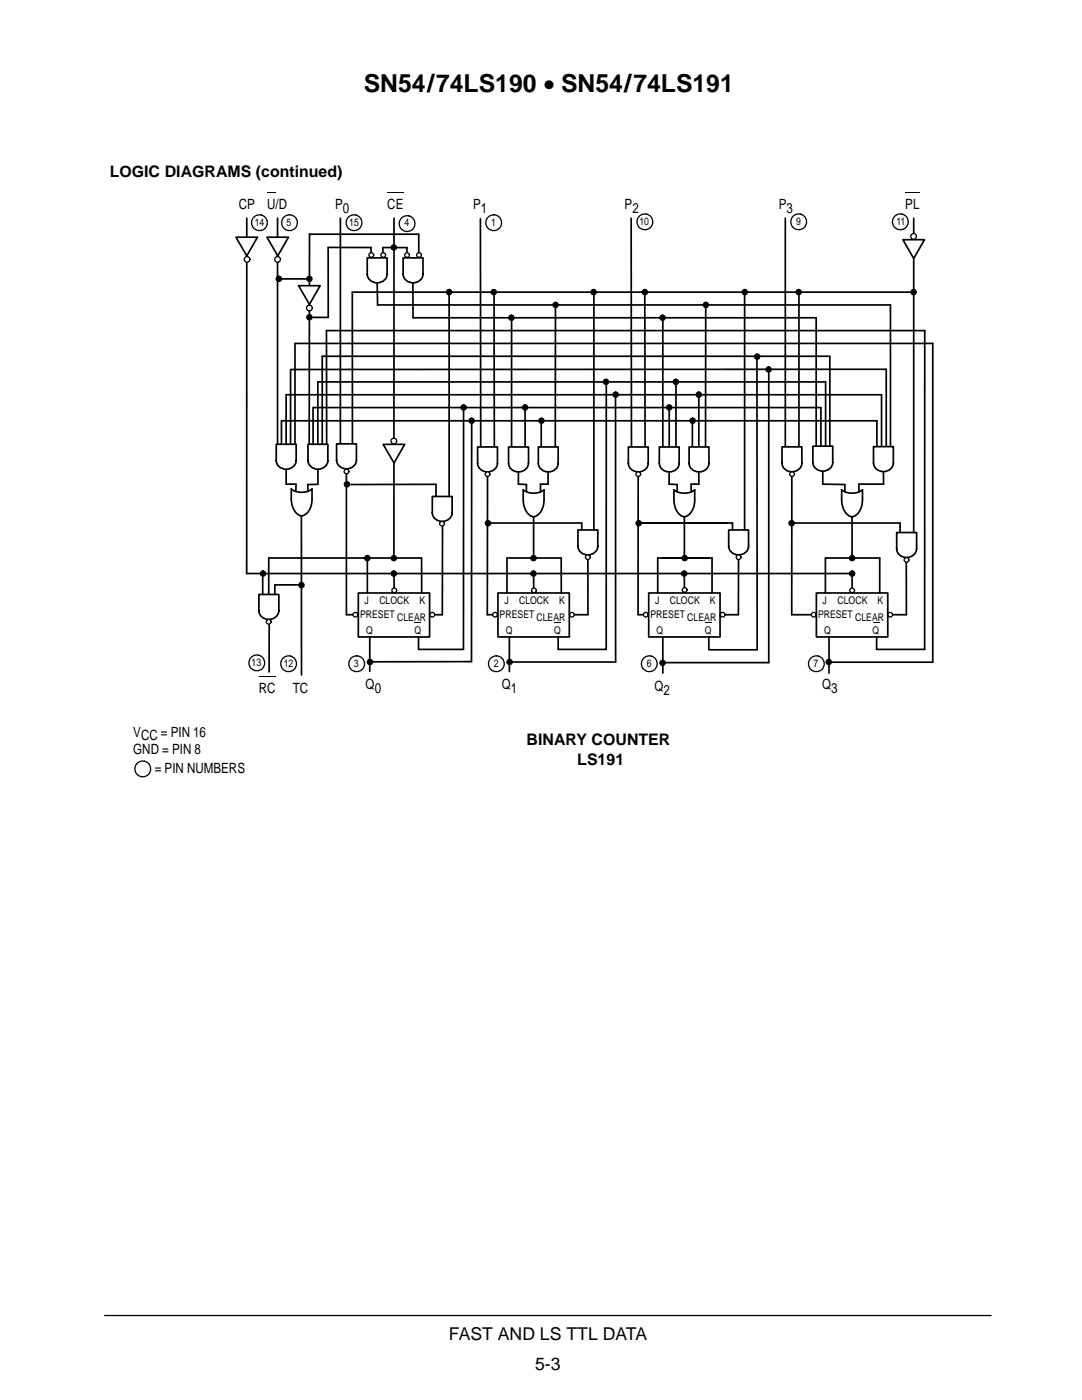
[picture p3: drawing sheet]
<svg xmlns="http://www.w3.org/2000/svg" width="216mm" height="279mm" viewBox="0 0 216 279" stroke-linecap="round" stroke-linejoin="round" font-family="sans-serif">
<path d="M20.9 262.5h176.9" fill="none" stroke="#000" stroke-width=".26"/>
<g fill="none" stroke="#000" stroke-width=".34">
<path d="M49.2 43.5v71M55.2 55.7h6.5M55.4 43.5v45.2M74 50.4v-1h-8.5v13.9h-3.7M75.3 56.4v4.5h102.4M78.6 43.5v67.9M82.4 56.4v7h80.5M83.5 46.7h-21.7l-.1 42M95.9 43.7v45.4M98.6 58.3v30.8M182.3 58.3h-112v30.2M57.1 78.8h118.8"/>
<path d="M58.9 68.5h127.2M102.1 63.4v25.8M110.8 60.9v28.3M121 76.2v53.4h-9.6M122.8 78.8v53.3h-21.2M151 71.2l.1 58.5h-9.6M153.4 73.7v58.5h-21.1M164.7 76.2h-101.3v12.5M165.6 71.1h-101.3v17.6M176.8 73.7h-118.7M184.5 66h-119.4l.1 22.7M56.2 84h118.8"/>
<path d="M57.1 93.6v3h1.9M59.1 96.6l-.1 1.5M62.5 81.3v7.4M62.5 81.3h101.3M63.4 96.7h-2v1.4M63.4 93.7v2.8M69.1 93.6v29.1M87 96.7h-16.9M92.5 81.3v48.3h-9M94.1 84v48l-20.3 .1M97.3 95.1l-.1 27.6M103.4 94.1v2.5l1.6 .1v1.4"/>
<path d="M104.8 81.3v8M108 84v5.2M109.4 94v2.6h-1.6l.1 1.6M158 94.6v28.1M49.3 114.5h120.8M54.8 116.7h5.3M60.1 103l.1 31.7M73.3 111.4v6.9M84.1 118.3v-6.9h-30.5v7.2M88.3 104.6v18.1M97.4 104.4h18.7M106.5 103.2v8.2"/>
<path d="M117.3 111.7v11M127.5 104.4h17.7M132.2 111.4h9.3M53.7 124.5v9.6M132.3 127.1v7.2M165.4 127.1v7.2M165.4 132.2h20.7"/>
</g>
<path d="M53.3 38.4h1.7v.1h-1.7z" fill-rule="evenodd" fill="#000"/>
<path d="M77.3 38.5h3.2M180.6 38.5h2.9M51.6 135.1h3.3" fill="none" stroke="#000" stroke-width=".2"/>
<g fill="#000" stroke="#000" stroke-width=".2">
<circle cx="55.7" cy="55.7" r=".55"/>
<circle cx="61.7" cy="55.7" r=".55"/>
</g>
<path d="M53.3 47.3h4.3l-2.2 3.8z" fill="#fff"/>
<path d="M53.3 47.3h4.3l-2.2 3.8z" fill="none" stroke="#000" stroke-width=".34"/>
<circle cx="55.4" cy="51.8" r=".57" fill="#fff"/>
<circle cx="55.4" cy="51.8" r=".57" fill="none" stroke="#000" stroke-width=".26"/>
<circle cx="69.2" cy="96.7" r=".55" fill="#000" stroke="#000" stroke-width=".2"/>
<path d="M47.1 47.3h4.3l-2.2 3.8z" fill="#fff"/>
<path d="M47.1 47.3h4.3l-2.2 3.8z" fill="none" stroke="#000" stroke-width=".34"/>
<circle cx="49.3" cy="51.8" r=".57" fill="#fff"/>
<circle cx="49.3" cy="51.8" r=".57" fill="none" stroke="#000" stroke-width=".26"/>
<path d="M61.5 91.9a2 2 0 0 0 1.9 1.7 2 2 0 0 0 2-1.7zM61.5 88.7v3.2h3.9v-3.2z" fill-rule="evenodd" fill="#fff"/>
<path d="M61.5 88.7h3.9v3.2a2 2 0 0 1-2 1.7 2 2 0 0 1-1.9-1.7z" fill="none" stroke="#000" stroke-width=".34"/>
<path d="M59.6 57h4.3l-2.2 3.7z" fill="#fff"/>
<path d="M59.6 57h4.3l-2.2 3.7z" fill="none" stroke="#000" stroke-width=".34"/>
<circle cx="61.7" cy="61.5" r=".57" fill="#fff"/>
<circle cx="61.7" cy="61.5" r=".57" fill="none" stroke="#000" stroke-width=".26"/>
<path d="M67.2 91.8a2 2 0 0 0 1.9 1.8 2 2 0 0 0 2-1.8zM67.2 88.6v3.3h3.9v-3.3z" fill-rule="evenodd" fill="#fff"/>
<path d="M67.9 43.5v45.1M67.2 88.6h3.9v3.2a2 2 0 0 1-2 1.8 2 2 0 0 1-1.9-1.8z" fill="none" stroke="#000" stroke-width=".34"/>
<circle cx="61.7" cy="63.3" r=".55" fill="#000" stroke="#000" stroke-width=".2"/>
<path d="M73.3 54.7a2 2 0 0 0 2 1.7 2 2 0 0 0 1.9-1.7zM73.3 51.5v3.2h3.9v-3.2z" fill-rule="evenodd" fill="#fff"/>
<path d="M73.3 51.5h3.9v3.2a2 2 0 0 1-1.9 1.7 2 2 0 0 1-2-1.7z" fill="none" stroke="#000" stroke-width=".34"/>
<circle cx="74.1" cy="50.9" r=".47" fill="#fff"/>
<circle cx="74.1" cy="50.9" r=".47" fill="none" stroke="#000" stroke-width=".26"/>
<circle cx="76.5" cy="50.9" r=".47" fill="#fff"/>
<circle cx="76.5" cy="50.9" r=".47" fill="none" stroke="#000" stroke-width=".26"/>
<path d="M76.4 49.4v1M81.2 49.4v1" fill="none" stroke="#000" stroke-width=".34"/>
<path d="M80.4 54.7a2 2 0 0 0 2 1.7 2 2 0 0 0 2-1.7zM80.4 51.5v3.2h4v-3.2z" fill-rule="evenodd" fill="#fff"/>
<path d="M80.4 51.5h4v3.2a2 2 0 0 1-2 1.7 2 2 0 0 1-2-1.7z" fill="none" stroke="#000" stroke-width=".34"/>
<circle cx="81.2" cy="50.9" r=".47" fill="#fff"/>
<circle cx="81.2" cy="50.9" r=".47" fill="none" stroke="#000" stroke-width=".26"/>
<circle cx="83.6" cy="50.9" r=".47" fill="#fff"/>
<circle cx="83.6" cy="50.9" r=".47" fill="none" stroke="#000" stroke-width=".26"/>
<path d="M76.4 49.4h4.8M83.6 46.7v3.7" fill="none" stroke="#000" stroke-width=".34"/>
<circle cx="78.6" cy="49.4" r=".55" fill="#000" stroke="#000" stroke-width=".2"/>
<path d="M86.3 102.3a2 2 0 0 0 1.9 1.8 2 2 0 0 0 2-1.8zM86.3 99.1v3.2h3.9v-3.2z" fill-rule="evenodd" fill="#fff"/>
<path d="M86.3 99.1h3.9v3.2a2 2 0 0 1-2 1.8 2 2 0 0 1-1.9-1.8z" fill="none" stroke="#000" stroke-width=".34"/>
<circle cx="88.2" cy="104.5" r=".47" fill="#fff"/>
<circle cx="88.2" cy="104.5" r=".47" fill="none" stroke="#000" stroke-width=".26"/>
<path d="M89.6 58.3v40.8M87 96.7v2.2" fill="none" stroke="#000" stroke-width=".34"/>
<path d="M51.7 121.9a2 2 0 0 0 1.9 1.7 2 2 0 0 0 2-1.7zM51.7 118.6v3.3h3.9v-3.3z" fill-rule="evenodd" fill="#fff"/>
<path d="M51.7 118.6h3.9v3.3a2 2 0 0 1-2 1.7 2 2 0 0 1-1.9-1.7z" fill="none" stroke="#000" stroke-width=".34"/>
<circle cx="53.6" cy="124.1" r=".47" fill="#fff"/>
<circle cx="53.6" cy="124.1" r=".47" fill="none" stroke="#000" stroke-width=".26"/>
<path d="M52.4 114.5v4.1M54.8 116.7v1.9M71.5 118.3h14.2v8.8h-14.2z" fill="none" stroke="#000" stroke-width=".34"/>
<g fill="#000" stroke="#000" stroke-width=".2">
<circle cx="52.5" cy="114.5" r=".55"/>
<circle cx="60.1" cy="116.8" r=".55"/>
</g>
<path d="M76.5 88.7h4.3l-2.2 3.7z" fill="#fff"/>
<path d="M76.5 88.7h4.3l-2.2 3.7z" fill="none" stroke="#000" stroke-width=".34"/>
<circle cx="78.6" cy="88" r=".57" fill="#fff"/>
<circle cx="78.6" cy="88" r=".57" fill="none" stroke="#000" stroke-width=".26"/>
<path d="M85.7 122.7h2.6" fill="none" stroke="#000" stroke-width=".34"/>
<circle cx="86.3" cy="122.7" r=".47" fill="#fff"/>
<circle cx="86.3" cy="122.7" r=".47" fill="none" stroke="#000" stroke-width=".26"/>
<path d="M69.1 122.7h1.3" fill="none" stroke="#000" stroke-width=".34"/>
<circle cx="70.9" cy="122.7" r=".47" fill="#fff"/>
<circle cx="70.9" cy="122.7" r=".47" fill="none" stroke="#000" stroke-width=".26"/>
<circle cx="69.2" cy="94.1" r=".47" fill="#fff"/>
<circle cx="69.2" cy="94.1" r=".47" fill="none" stroke="#000" stroke-width=".26"/>
<g fill="#000" stroke="#000" stroke-width=".2">
<circle cx="89.6" cy="58.3" r=".55"/>
<circle cx="98.5" cy="58.3" r=".55"/>
<circle cx="92.5" cy="81.3" r=".55"/>
<circle cx="94.1" cy="84" r=".55"/>
<circle cx="73.3" cy="111.4" r=".55"/>
<circle cx="78.6" cy="111.4" r=".55"/>
<circle cx="78.6" cy="114.5" r=".55"/>
<circle cx="73.8" cy="132.1" r=".55"/>
</g>
<path d="M78.6 114.4v3.4M73.8 127.1v6.9M83.5 127.1v2.5" fill="none" stroke="#000" stroke-width=".34"/>
<path d="M95.3 92.5a2 2 0 0 0 2 1.7 2 2 0 0 0 2-1.7zM95.3 89.2v3.3h4v-3.3z" fill-rule="evenodd" fill="#fff"/>
<path d="M95.3 92.5a2 2 0 0 0 2 1.7 2 2 0 0 0 2-1.7M95.3 92.5v-3.3h4v3.3" fill="none" stroke="#000" stroke-width=".34"/>
<circle cx="97.3" cy="94.6" r=".47" fill="#fff"/>
<circle cx="97.3" cy="94.6" r=".47" fill="none" stroke="#000" stroke-width=".26"/>
<path d="M101.2 111.4h10.8M113.6 122.7h3.7" fill="none" stroke="#000" stroke-width=".34"/>
<circle cx="114.1" cy="122.7" r=".47" fill="#fff"/>
<circle cx="114.1" cy="122.7" r=".47" fill="none" stroke="#000" stroke-width=".26"/>
<path d="M97.2 122.7h1.1" fill="none" stroke="#000" stroke-width=".34"/>
<circle cx="98.8" cy="122.7" r=".47" fill="#fff"/>
<circle cx="98.8" cy="122.7" r=".47" fill="none" stroke="#000" stroke-width=".26"/>
<path d="M106.5 114.4v3.9" fill="none" stroke="#000" stroke-width=".34"/>
<circle cx="106.5" cy="117.8" r=".47" fill="#fff"/>
<circle cx="106.5" cy="117.8" r=".47" fill="none" stroke="#000" stroke-width=".26"/>
<circle cx="106.5" cy="114.5" r=".55" fill="#000" stroke="#000" stroke-width=".2"/>
<path d="M58.1 99.5a3.3 3.3 0 0 0 2.1 3.5M58.1 99.5v-1.9a3.5 3.5 0 0 0 4.2 0v2M62.3 99.6a3.1 3.1 0 0 1-2.1 3.4M108.5 97.8a3.5 3.5 0 0 1-4.1 0 8.5 8.5 0 0 0 .2 3.2 2.7 2.7 0 0 0 1.9 2.2M108.6 99.8a3.2 3.2 0 0 1-2.1 3.3M108.6 97.7v2" fill="none" stroke="#000" stroke-width=".34"/>
<path d="M101.5 92.5a2 2 0 0 0 2 1.7 2 2 0 0 0 1.9-1.7zM101.5 89.2v3.3h4v-3.3z" fill-rule="evenodd" fill="#fff"/>
<path d="M101.5 92.5a2 2 0 0 0 2 1.7 2 2 0 0 0 1.9-1.7M101.5 92.5v-3.3h4v3.3" fill="none" stroke="#000" stroke-width=".34"/>
<path d="M107.4 92.5a2 2 0 0 0 2 1.7 2 2 0 0 0 2-1.7zM107.4 89.2v3.3h4v-3.3z" fill-rule="evenodd" fill="#fff"/>
<path d="M107.4 92.5a2 2 0 0 0 2 1.7 2 2 0 0 0 2-1.7M107.4 92.5v-3.3h4v3.3" fill="none" stroke="#000" stroke-width=".34"/>
<path d="M115.3 109a2 2 0 0 0 2 1.7 2 2 0 0 0 2-1.7zM115.3 105.8v3.2h4v-3.2z" fill-rule="evenodd" fill="#fff"/>
<path d="M115.3 109a2 2 0 0 0 2 1.7 2 2 0 0 0 2-1.7M115.3 109v-3.2h4v3.2" fill="none" stroke="#000" stroke-width=".34"/>
<circle cx="117.3" cy="111.2" r=".47" fill="#fff"/>
<circle cx="117.3" cy="111.2" r=".47" fill="none" stroke="#000" stroke-width=".26"/>
<g fill="none" stroke="#000" stroke-width=".34">
<path d="M118.5 58.3v47.5M125.9 43.5l.1 45.6M128.7 58.3v30.8M139.4 78.7v10.5M140.8 60.9v28.3M127.3 95.1v27.6M133.5 94.1v2.5l1.6 .1v1.4M138.2 84v5.2M139.4 94.2v2.4h-1.5v1.6M116.1 104.4v1.4M127.4 104.4h18.8M136.6 103.2v8.2"/>
<path d="M147.4 111.7l-.1 11M101.6 127.1v6.9M111.4 127.1v2.5"/>
</g>
<g fill="#000" stroke="#000" stroke-width=".2">
<circle cx="97.4" cy="104.4" r=".55"/>
<circle cx="106.5" cy="111.4" r=".55"/>
<circle cx="101.7" cy="132.1" r=".55"/>
</g>
<path d="M125.4 92.5a2 2 0 0 0 2 1.7 2 2 0 0 0 1.9-1.7zM125.4 89.2v3.3h3.9v-3.3z" fill-rule="evenodd" fill="#fff"/>
<path d="M125.4 92.5a2 2 0 0 0 2 1.7 2 2 0 0 0 1.9-1.7M125.4 92.5v-3.3h3.9v3.3" fill="none" stroke="#000" stroke-width=".34"/>
<circle cx="127.4" cy="94.6" r=".47" fill="#fff"/>
<circle cx="127.4" cy="94.6" r=".47" fill="none" stroke="#000" stroke-width=".26"/>
<path d="M131.2 111.4h10.9M127.3 122.7h1M143.7 122.7h3.6" fill="none" stroke="#000" stroke-width=".34"/>
<circle cx="128.9" cy="122.7" r=".47" fill="#fff"/>
<circle cx="128.9" cy="122.7" r=".47" fill="none" stroke="#000" stroke-width=".26"/>
<path d="M138.6 97.8a3.5 3.5 0 0 1-4.1 0v1.9a3.3 3.3 0 0 0 2.1 3.5M138.6 99.8a3.2 3.2 0 0 1-2.1 3.3M138.6 97.7v2M136.5 114.4l.1 3.9" fill="none" stroke="#000" stroke-width=".34"/>
<circle cx="136.5" cy="114.5" r=".55" fill="#000" stroke="#000" stroke-width=".2"/>
<path d="M131.6 92.5a2 2 0 0 0 1.9 1.7 2 2 0 0 0 2-1.7zM131.6 89.2v3.3h3.9v-3.3z" fill-rule="evenodd" fill="#fff"/>
<path d="M131.6 92.5a2 2 0 0 0 1.9 1.7 2 2 0 0 0 2-1.7M131.6 92.5v-3.3h3.9v3.3" fill="none" stroke="#000" stroke-width=".34"/>
<path d="M137.5 92.5a2 2 0 0 0 2 1.7 2 2 0 0 0 2-1.7zM137.5 89.2v3.3h4v-3.3z" fill-rule="evenodd" fill="#fff"/>
<path d="M137.5 92.5a2 2 0 0 0 2 1.7 2 2 0 0 0 2-1.7M137.5 92.5v-3.3h4v3.3" fill="none" stroke="#000" stroke-width=".34"/>
<path d="M145.4 109a2 2 0 0 0 2 1.7 2 2 0 0 0 2-1.7zM145.4 105.8v3.2h4v-3.2z" fill-rule="evenodd" fill="#fff"/>
<path d="M145.4 109a2 2 0 0 0 2 1.7 2 2 0 0 0 2-1.7M145.4 109v-3.2h4v3.2" fill="none" stroke="#000" stroke-width=".34"/>
<circle cx="147.4" cy="111.2" r=".47" fill="#fff"/>
<circle cx="147.4" cy="111.2" r=".47" fill="none" stroke="#000" stroke-width=".26"/>
<path d="M148.6 58.3v47.5M184.5 66v63.6h-9.6M164.2 94.1v2.5l4.4 .1v1.4M176.3 94.1v2.5h-4.9v1.6M146.2 104.4v1.4M158 104.4h21.6M164.7 111.4h10.8M170 103.2v8.2M180.8 111.7l.1 11h-3.8M141.4 127.1v2.5" fill="none" stroke="#000" stroke-width=".34"/>
<g fill="#000" stroke="#000" stroke-width=".2">
<circle cx="127.4" cy="104.4" r=".55"/>
<circle cx="136.6" cy="111.4" r=".55"/>
<circle cx="132.2" cy="132.3" r=".55"/>
</g>
<circle cx="177.6" cy="122.7" r=".47" fill="#fff"/>
<circle cx="177.6" cy="122.7" r=".47" fill="none" stroke="#000" stroke-width=".26"/>
<path d="M158 122.7h3.8" fill="none" stroke="#000" stroke-width=".34"/>
<circle cx="162.4" cy="122.7" r=".47" fill="#fff"/>
<circle cx="162.4" cy="122.7" r=".47" fill="none" stroke="#000" stroke-width=".26"/>
<path d="M170 114.4v3.9" fill="none" stroke="#000" stroke-width=".34"/>
<circle cx="170" cy="117.8" r=".47" fill="#fff"/>
<circle cx="170" cy="117.8" r=".47" fill="none" stroke="#000" stroke-width=".26"/>
<g fill="#000" stroke="#000" stroke-width=".2">
<circle cx="170" cy="114.5" r=".55"/>
<circle cx="170" cy="111.4" r=".55"/>
</g>
<path d="M172.1 97.8a3.5 3.5 0 0 1-4.2 0 7.9 7.9 0 0 0 .4 3.8 2.06 2.06 0 0 0 1.9 1.5 3.4 3.4 0 0 0 1.9-3.3M172.1 97.7v2M174.9 127.1v2.5" fill="none" stroke="#000" stroke-width=".34"/>
<path d="M174.3 92.4a2 2 0 0 0 2 1.7 2 2 0 0 0 2-1.7zM174.3 89.1v3.3h4v-3.3z" fill-rule="evenodd" fill="#fff"/>
<path d="M175.9 78.8v10.3M176.8 73.7v15.4M177.7 60.9v28.2M174.3 92.4a2 2 0 0 0 2 1.7 2 2 0 0 0 2-1.7M174.3 92.4v-3.3h4v3.3M175 84v5.1" fill="none" stroke="#000" stroke-width=".34"/>
<path d="M162.2 92.3a2 2 0 0 0 2 1.7 2 2 0 0 0 2-1.7zM162.2 89v3.3h4v-3.3z" fill-rule="evenodd" fill="#fff"/>
<path d="M156.7 43.5v45.7M159.4 58.3v30.9M182.3 43.5v62.8M162.9 63.4v25.6M164.7 76.2v12.8M165.6 71.1v17.9M162.2 92.3a2 2 0 0 0 2 1.7 2 2 0 0 0 2-1.7M162.2 92.3v-3.3h4v3.3M163.8 81.3v7.7M179.6 104.4v1.9" fill="none" stroke="#000" stroke-width=".34"/>
<path d="M178.9 109.5a2 2 0 0 0 2 1.8 2 2 0 0 0 2-1.8zM178.9 106.3v3.3h4v-3.3z" fill-rule="evenodd" fill="#fff"/>
<path d="M178.9 106.3h4v3.2a2 2 0 0 1-2 1.8 2 2 0 0 1-2-1.8z" fill="none" stroke="#000" stroke-width=".34"/>
<circle cx="180.9" cy="111.7" r=".47" fill="#fff"/>
<circle cx="180.9" cy="111.7" r=".47" fill="none" stroke="#000" stroke-width=".26"/>
<path d="M156 92.4a2 2 0 0 0 2 1.8 2 2 0 0 0 2-1.8zM156 89.2v3.2h4v-3.2z" fill-rule="evenodd" fill="#fff"/>
<path d="M156 89.2h4v3.2a2 2 0 0 1-2 1.8 2 2 0 0 1-2-1.8z" fill="none" stroke="#000" stroke-width=".34"/>
<circle cx="158.1" cy="94.6" r=".47" fill="#fff"/>
<circle cx="158.1" cy="94.6" r=".47" fill="none" stroke="#000" stroke-width=".26"/>
<g fill="#000" stroke="#000" stroke-width=".2">
<circle cx="158" cy="104.4" r=".55"/>
<circle cx="165.4" cy="132.1" r=".55"/>
</g>
<path d="M186.1 68.5v63.7" fill="none" stroke="#000" stroke-width=".34"/>
<path d="M180.2 47.8h4.3l-2.2 3.8z" fill="#fff"/>
<path d="M180.2 47.8h4.3l-2.2 3.8z" fill="none" stroke="#000" stroke-width=".34"/>
<circle cx="182.3" cy="47.2" r=".57" fill="#fff"/>
<circle cx="182.3" cy="47.2" r=".57" fill="none" stroke="#000" stroke-width=".26"/>
<circle cx="78.7" cy="117.8" r=".47" fill="#fff"/>
<circle cx="78.7" cy="117.8" r=".47" fill="none" stroke="#000" stroke-width=".26"/>
<g fill="#000">
<path d="M82.7 124.1l1.4 .1z" fill-rule="evenodd"/>
<path d="M110.6 124.1l1.3 .1z" fill-rule="evenodd"/>
<path d="M140.7 124.1l1.3 .1z" fill-rule="evenodd"/>
<path d="M174.1 124.1l1.4 .1z" fill-rule="evenodd"/>
</g>
<path d="M99.4 118.3h14.2v8.8h-14.2zM101.2 111.4v6.9M112 111.4v6.9M129.4 118.3h14.3v8.8h-14.3zM131.2 111.4v6.9M142.1 111.4v6.9M162.9 118.3h14.2v8.8h-14.2zM164.7 111.4v6.9M175.5 111.4v6.9" fill="none" stroke="#000" stroke-width=".34"/>
<g fill="#000" stroke="#000" stroke-width=".2">
<circle cx="118.4" cy="58.3" r=".55"/>
<circle cx="128.7" cy="58.3" r=".55"/>
<circle cx="148.6" cy="58.3" r=".55"/>
<circle cx="159.4" cy="58.3" r=".55"/>
<circle cx="182.3" cy="58.3" r=".55"/>
<circle cx="102" cy="63.4" r=".55"/>
<circle cx="110.9" cy="60.9" r=".55"/>
<circle cx="132.2" cy="63.4" r=".55"/>
<circle cx="134.8" cy="76.2" r=".55"/>
<circle cx="140.8" cy="60.9" r=".55"/>
<circle cx="151.1" cy="71.2" r=".55"/>
<circle cx="108" cy="84" r=".55"/>
<circle cx="133.5" cy="81.3" r=".55"/>
<circle cx="138.2" cy="84" r=".55"/>
</g>
<circle cx="144.2" cy="122.7" r=".47" fill="#fff"/>
<g fill="none" stroke="#000" stroke-width=".26">
<circle cx="51.8" cy="44.4" r="1.58"/>
<circle cx="57.8" cy="44.4" r="1.58"/>
<circle cx="70.6" cy="44.4" r="1.58"/>
<circle cx="81.2" cy="44.6" r="1.58"/>
<circle cx="98.5" cy="44.5" r="1.58"/>
<circle cx="128.7" cy="44.3" r="1.58"/>
<circle cx="159.4" cy="44.3" r="1.58"/>
<circle cx="179.7" cy="44.3" r="1.58"/>
<circle cx="51.2" cy="132.3" r="1.58"/>
<circle cx="57.6" cy="132.5" r="1.58"/>
<circle cx="71.2" cy="132.5" r="1.58"/>
<circle cx="99" cy="132.5" r="1.58"/>
<circle cx="129.6" cy="132.5" r="1.58"/>
<circle cx="144.2" cy="122.7" r=".47"/>
<circle cx="162.9" cy="132.5" r="1.58"/>
<circle cx="28.5" cy="153.5" r="1.58"/>
</g>
<circle cx="136.6" cy="117.7" r=".47" fill="#fff"/>
<circle cx="136.6" cy="117.7" r=".47" fill="none" stroke="#000" stroke-width=".26"/>
<g fill="#000" stroke="#000" stroke-width=".2">
<circle cx="120.9" cy="76.2" r=".55"/>
<circle cx="139.4" cy="78.8" r=".55"/>
</g>
<path d="M57.1 78.8v9.9M58 73.7v15M58.9 68.5v20.2M56.2 84v4.7" fill="none" stroke="#000" stroke-width=".34"/>
<path d="M55.1 91.9a2 2 0 0 0 2 1.7 2 2 0 0 0 2-1.7zM55.1 88.7v3.2h4v-3.2z" fill-rule="evenodd" fill="#fff"/>
<path d="M132.3 63.4v25.8M134.9 76.3v12.9M59.1 91.9a2 2 0 0 1-2 1.7 2 2 0 0 1-2-1.7v-3.2h4v3.2M133.5 81.3v7.9" fill="none" stroke="#000" stroke-width=".34"/>
<g fill="#000" stroke="#000" stroke-width=".2">
<circle cx="122.9" cy="78.8" r=".55"/>
<circle cx="153.4" cy="73.7" r=".55"/>
<circle cx="104.8" cy="81.3" r=".55"/>
</g>
<text font-size="4.9" x="72.6" y="18.3">SN54/74LS190 • SN54/74LS191</text>
<g font-size="3.5">
<text x="89.6" y="267.5">FAST AND LS TTL DATA</text>
<text x="106.8" y="273.4">5-3</text>
</g>
<g font-size="3.2">
<text x="21.9" y="35.3">LOGIC DIAGRAMS (continued)</text>
<text x="105.1" y="148.7">BINARY COUNTER</text>
<text x="115.2" y="152.6">LS191</text>
</g>
<g font-size="2.8">
<text x="47.7" y="41.7">CP</text>
<text x="53.3" y="41.7">U/D</text>
<text x="66.9" y="41.7">P0</text>
<text x="77.3" y="41.7">CE</text>
<text x="94.4" y="41.7">P1</text>
<text x="124.6" y="41.7">P2</text>
<text x="155.4" y="41.7">P3</text>
<text x="180.6" y="41.7">PL</text>
<text x="73" y="137.6">Q0</text>
<text x="100.2" y="137.6">Q1</text>
<text x="130.6" y="137.9">Q2</text>
<text x="164" y="137.6">Q3</text>
<text x="51.6" y="138.3">RC</text>
<text x="58.4" y="138.3">TC</text>
<text x="26.6" y="147">VCC = PIN 16</text>
<text x="26.6" y="150.5">GND = PIN 8</text>
<text x="30.9" y="154.4">= PIN NUMBERS</text>
</g>
<g font-size="2.1">
<text x="50.8" y="45.1">14</text>
<text x="57.2" y="45.1">5</text>
<text x="69.7" y="45.1">15</text>
<text x="80.7" y="45.2">4</text>
<text x="98" y="45.1">1</text>
<text x="127.6" y="44.9">10</text>
<text x="158.9" y="44.9">9</text>
<text x="178.9" y="44.9">11</text>
<text x="71.8" y="123.3">PRESET</text>
<text x="72.8" y="120.5">J</text>
<text x="75.7" y="120.5">CLOCK</text>
<text x="79.2" y="124">CLEAR</text>
<text x="83.7" y="120.5">K</text>
<text x="99.7" y="123.3">PRESET</text>
<text x="100.6" y="120.5">J</text>
<text x="103.6" y="120.5">CLOCK</text>
<text x="107.1" y="124">CLEAR</text>
<text x="111.6" y="120.5">K</text>
<text x="129.8" y="123.3">PRESET</text>
<text x="130.7" y="120.5">J</text>
<text x="133.7" y="120.5">CLOCK</text>
<text x="137.1" y="124">CLEAR</text>
<text x="141.7" y="120.5">K</text>
<text x="163.2" y="123.3">PRESET</text>
<text x="164.1" y="120.5">J</text>
<text x="167.1" y="120.5">CLOCK</text>
<text x="170.6" y="124">CLEAR</text>
<text x="175.1" y="120.5">K</text>
<text x="73.1" y="126.6">Q</text>
<text x="82.7" y="126.6">Q</text>
<text x="100.9" y="126.6">Q</text>
<text x="110.6" y="126.6">Q</text>
<text x="131" y="126.6">Q</text>
<text x="140.7" y="126.6">Q</text>
<text x="164.5" y="126.6">Q</text>
<text x="174.1" y="126.6">Q</text>
<text x="50.2" y="133">13</text>
<text x="56.6" y="133.1">12</text>
<text x="70.6" y="133.1">3</text>
<text x="98.5" y="133.1">2</text>
<text x="129" y="133.1">6</text>
<text x="162.3" y="133.1">7</text>
</g>
</svg>
